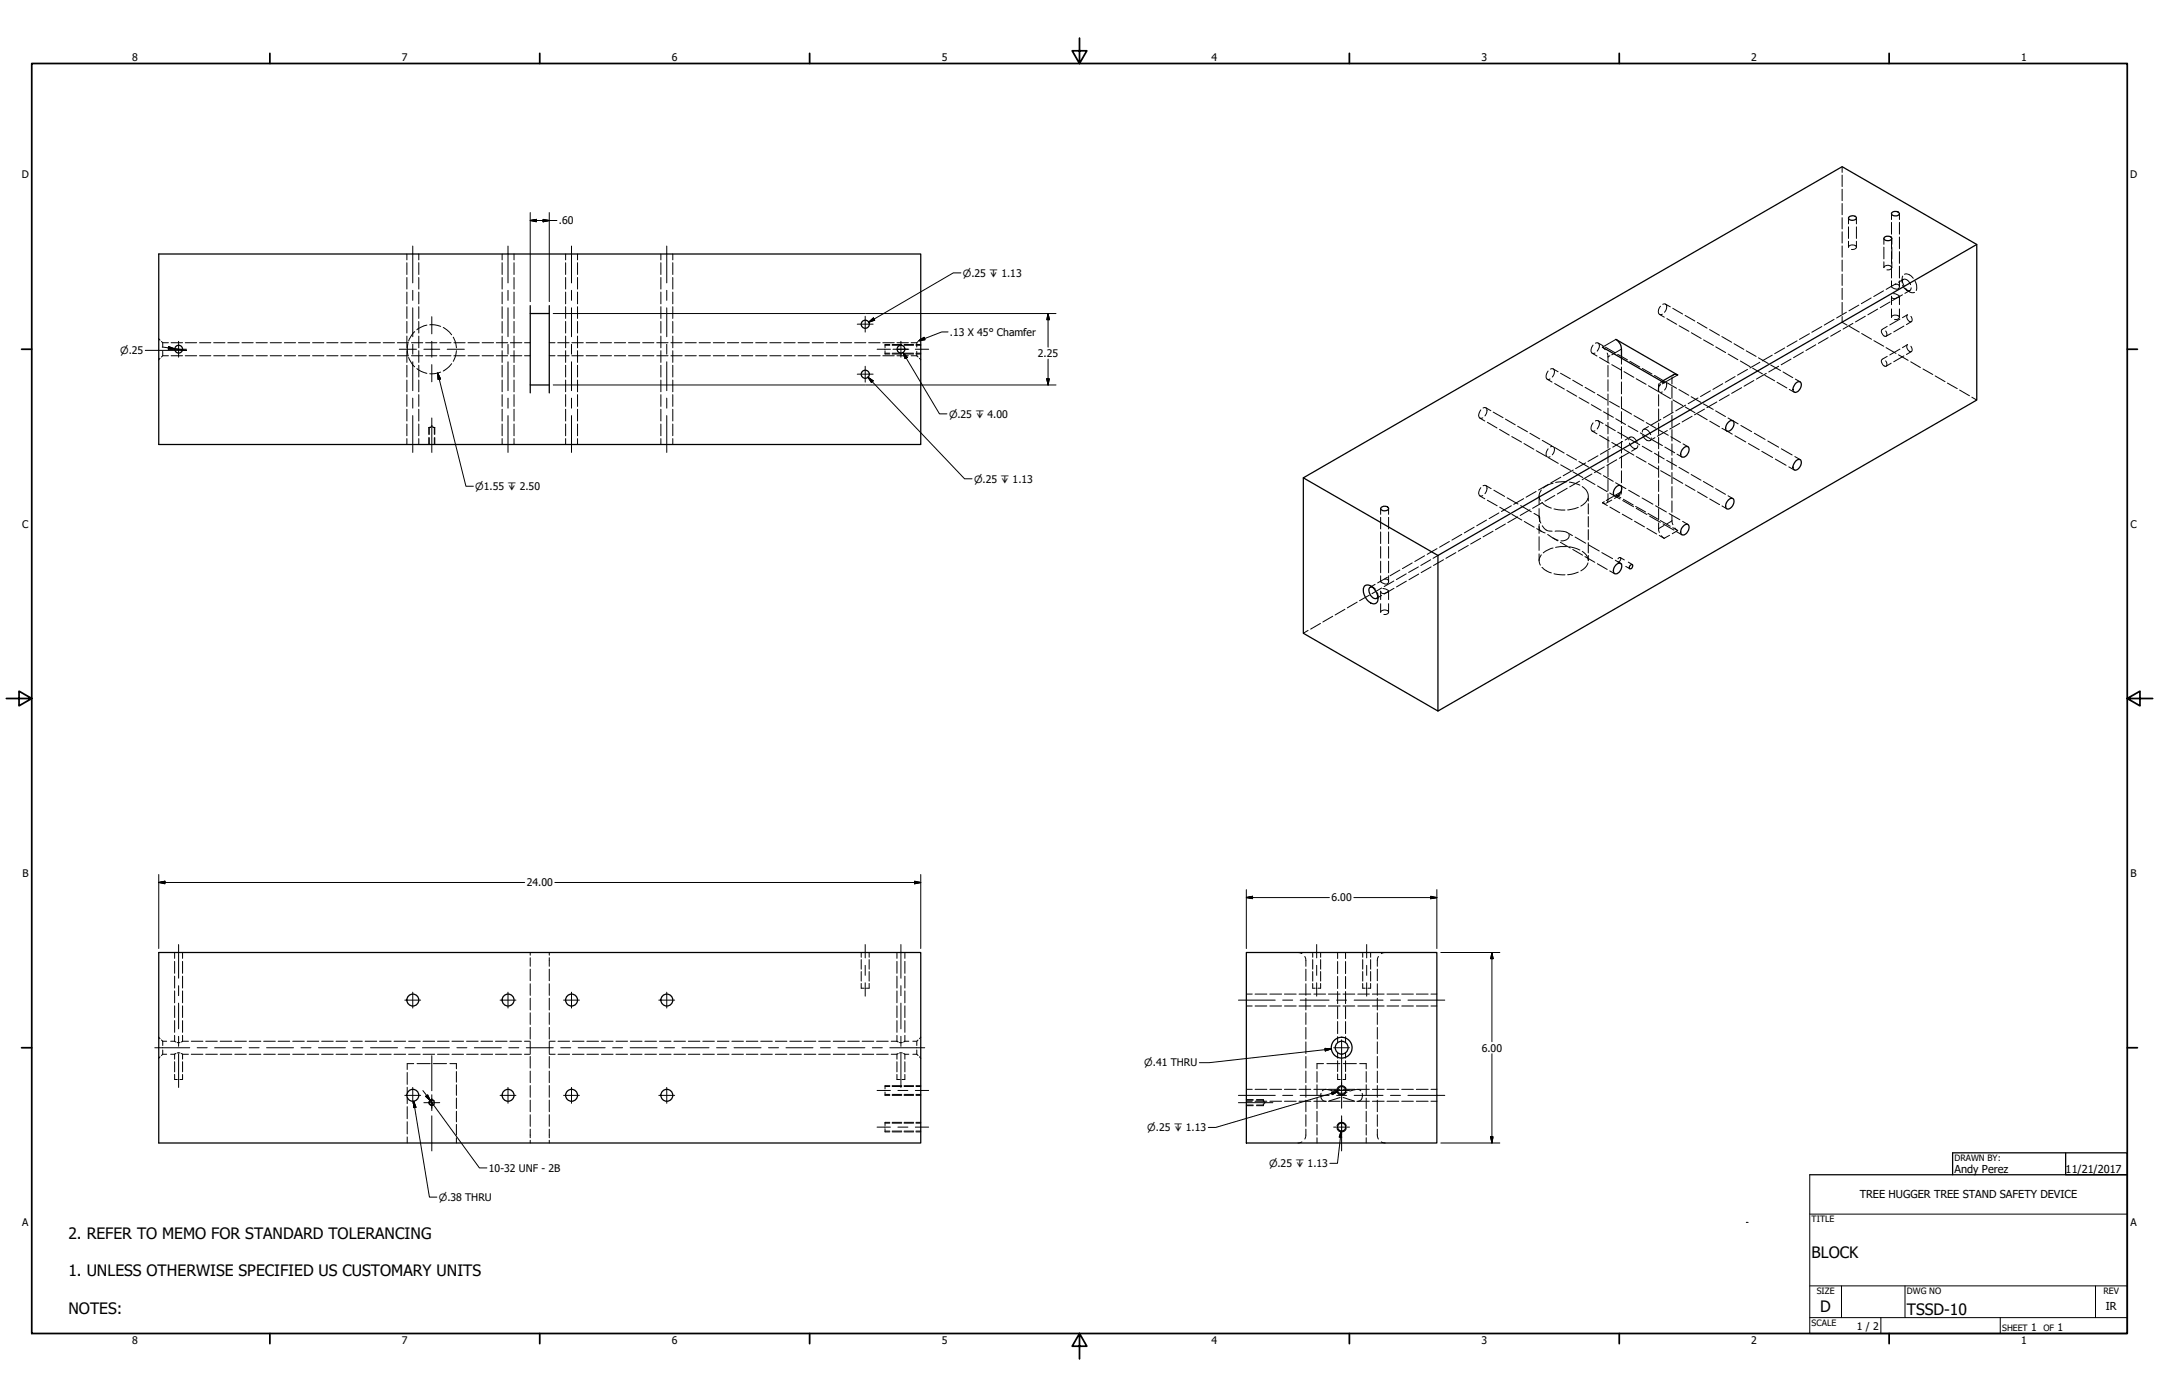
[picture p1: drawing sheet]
<svg xmlns="http://www.w3.org/2000/svg" width="864mm" height="559mm" viewBox="0 0 864 559" stroke-linecap="round" stroke-linejoin="round" font-family="sans-serif">
<!-- layer: Visible (ANSI) -->
<g fill="none" stroke="#000" stroke-width=".51">
<path d="M739.7 86.7a1.64 1.64 0 0 1 2.8 .7 1.97 1.97 0 0 1-3.1-.1zM753.8 94.9l.9-.4 1.1 .1 .9 .7a1.82 1.82 0 0 1-3.1 .1zM756.9 85a1.71 1.71 0 0 1 2.8 .7 2.01 2.01 0 0 1-3.1-.2zM790.7 97.8l-215.5 124.4M63.5 101.6h304.8v76.2h-304.8zM212.1 125.4h7.6M212.1 122.2v35M219.7 122.2v35M641 138.9l24.7 14.2M646.4 135.8l24.7 14.2M648.6 139.6v3.7M212.1 154h7.6"/>
<path d="M718.2 153.4a1.26 1.26 0 0 1 1.7-.7 1.26 1.26 0 0 1 .6 1.7 2.24 2.24 0 0 1-3 2.3 2.69 2.69 0 0 1 .7-3.3zM673.3 179.4a1.25 1.25 0 0 1 1.7-.8 1.25 1.25 0 0 1 .6 1.7 2.35 2.35 0 0 1-3.1 2.3l-.2-1.5zM691.3 169a1.26 1.26 0 0 1 1.7-.8 1.26 1.26 0 0 1 .5 1.8 2.31 2.31 0 0 1-3 2.2l-.2-1.4zM521.3 191.1l53.9 31.1v62.2l-53.9-31.1zM521.3 191.1l215.6-124.4 53.8 31.1v62.2l-215.5 124.4M646.3 194.9l.5-.4a1.16 1.16 0 0 1 1.6-.2 1.16 1.16 0 0 1 .3 1.6 2.39 2.39 0 0 1-3.1 2.3l-.2-1.5zM718.2 184.5a1.26 1.26 0 0 1 1.7-.7 1.26 1.26 0 0 1 .6 1.7 2.24 2.24 0 0 1-3 2.3 2.69 2.69 0 0 1 .7-3.3zM552.6 202.9a1.64 1.64 0 0 1 2.8 .7 1.97 1.97 0 0 1-3.1-.1zM673.3 210.5a1.25 1.25 0 0 1 1.7-.8 1.25 1.25 0 0 1 .6 1.8 2.35 2.35 0 0 1-3.1 2.2l-.2-1.5zM691.3 200.1a1.26 1.26 0 0 1 1.7-.7 1.26 1.26 0 0 1 .5 1.7 2.31 2.31 0 0 1-3 2.2l-.2-1.4zM545.8 234.4a2.43 2.43 0 0 1 3.4 .7 5.5 5.5 0 0 1 1.7 5.8 2.09 2.09 0 0 1-3.3-.2 5.5 5.5 0 0 1-1.8-6.3zM548.9 234.8a1.29 1.29 0 0 0-1.3 .7 1.29 1.29 0 0 0 .1 1.4 2.38 2.38 0 0 0 3.2 2.2l.2-.4"/>
<path d="M646.3 226.1l.5-.5a1.16 1.16 0 0 1 1.6-.2 1.16 1.16 0 0 1 .3 1.6 2.31 2.31 0 0 1-3.1 2.2l-.2-1.4zM652.3 226l.5-.2a1 1 0 0 1 .1 1.2 1 1 0 0 1-1.1 .4v-.7zM63.5 381h304.8v76.2h-304.8zM498.5 381h76.2v76.2h-76.2z"/>
<circle cx="71.5" cy="139.7" r="1.56"/>
<circle cx="346.1" cy="129.7" r="1.62"/>
<circle cx="360.4" cy="139.7" r="1.56"/>
<circle cx="346.1" cy="149.7" r="1.62"/>
<circle cx="165.1" cy="400" r="2.38"/>
<circle cx="203.2" cy="400" r="2.38"/>
<circle cx="228.6" cy="400" r="2.38"/>
<circle cx="266.7" cy="400" r="2.38"/>
<circle cx="536.7" cy="419.1" r="4.2"/>
<circle cx="536.7" cy="419.1" r="2.57"/>
<circle cx="165.1" cy="438.1" r="2.38"/>
<circle cx="203.2" cy="438.1" r="2.38"/>
<circle cx="228.6" cy="438.1" r="2.38"/>
<circle cx="266.7" cy="438.1" r="2.38"/>
<circle cx="536.7" cy="436.2" r="1.62"/>
<circle cx="172.8" cy="441" r=".98"/>
<circle cx="536.7" cy="450.8" r="1.62"/>
</g>
<!-- layer: Hidden Narrow (ANSI) -->
<g fill="none" stroke="#000" stroke-width=".4">
<path d="M354 137.8h1.9M356.9 137.8h3.8M361.6 137.8h3.8M366.4 137.8h1.9M641 138.9l1.1 1M354 141.6h1.9M356.9 141.6h3.8M361.6 141.6h3.8M366.4 141.6h1.9M642.9 141.2l.3 1.5 .8-.4M645.5 141.5l-.8 .4M663.7 153.4l-.3 1 .7-.4"/>
<path d="M664.3 152.8l-.2 .2M664.6 152.8l1.1 .3-.8 .4M664.7 152.6l-.2 .1M668.8 150.7v.6M669.5 149.9l-.4 .3M171.5 171v2.7M171.5 175.1v2.7M173.9 171v2.7M173.9 175.1v2.7M643.2 199.8l-.3 1.1M643.2 199.8l-.7 .4M645.4 198.6l-2.2 1.2"/>
<path d="M646.4 198l1 .2M648 198.1l-2.2 1.3M648.3 197.7l.3-1-2.2 1.2M641.7 200.7l-.7 .4 1 .3M644.7 200l-2.1 1.2M665.6 210.2l-2.2 1.3M666.7 209.6l2.1-1.3 .4 1.6M667.8 214.1l-2.1 1.2M669.9 211.2l1.2 1-2.2 1.3M354 438.1h1.9M354 434.3h1.9M356.9 438.1h3.8"/>
<path d="M356.9 434.3h3.8M361.6 438.1h3.8M361.6 434.3h3.8M366.4 438.1h1.9M366.4 434.3h1.9M498.5 439.9h2.8M502.6 439.9h2.7M534.8 436.8a1.94 1.94 0 0 0 1.8 1.4 1.94 1.94 0 0 0 1.9-1.4M534.8 435.6a1.94 1.94 0 0 1 1.8-1.3 1.94 1.94 0 0 1 1.9 1.3M173.7 440.4a1.19 1.19 0 0 0-1.8-.2 1.19 1.19 0 0 0 0 1.8 1.19 1.19 0 0 0 1.8-.2M354 452.8h1.9M354 448.9h1.9"/>
<path d="M356.9 452.8h3.8M356.9 448.9h3.8M361.6 452.8h3.8M361.6 448.9h3.8M366.4 452.8h1.9M366.4 448.9h1.9M498.5 442.3h2.8M502.6 442.3h2.7M534.8 451.4a1.94 1.94 0 0 0 1.8 1.4 1.94 1.94 0 0 0 1.9-1.4M534.8 450.3a1.94 1.94 0 0 1 1.8-1.4 1.94 1.94 0 0 1 1.9 1.4"/>
</g>
<!-- layer: Hidden (ANSI) -->
<g fill="none" stroke="#000" stroke-width=".4">
<path d="M736.9 66.7v2.3M736.9 70v4.6M736.9 75.7v4.6M736.9 81.4v4.5M736.9 87.1v4.5M736.9 92.7v4.5M736.9 98.4v4.5M739.4 96.5v2.4a1.82 1.82 0 0 1 3.2-.1l-.7 .8-1.3 .2M739.4 87.2v2.3M739.4 90.7v4.7M742.6 87.2v2.3M742.6 90.7v4.7"/>
<path d="M742.6 96.5v2.4M753.6 95.4v2.3M753.6 98.9v4.7M756.6 85.5v2.3M756.6 89v4.7M756.6 94.8v4.7M756.7 95.4v2.3M756.7 98.9v4.7M759.8 85.5v2.3M759.8 89v4.7M759.8 94.8v4.7M162.8 101.6v2.3"/>
<path d="M162.8 105.1v4.7M162.8 111v4.6M162.8 116.8v4.7M167.5 101.6v2.3M167.5 105.1v4.7M167.5 111v4.6M167.5 116.8v4.7M200.9 101.6v2.3M200.9 105.1v4.7M200.9 111v4.6M200.9 116.8v4.7M205.6 101.6v2.3"/>
<path d="M205.6 105.1v4.7M205.6 111v4.6M205.6 116.8v4.7M226.3 101.6v2.3M226.3 105.1v4.7M226.3 111v4.6M226.3 116.8v4.7M231 101.6v2.3M231 105.1v4.7M231 111v4.6M231 116.8v4.7M264.4 101.6v2.3"/>
<path d="M264.4 105.1v4.7M264.4 111v4.6M264.4 116.8v4.7M269.1 101.6v2.3M269.1 105.1v4.7M269.1 111v4.6M269.1 116.8v4.7M736.9 104v4.5M736.9 109.7v4.5M736.9 115.3v4.5M748.5 119.2l-4 2.3M753.4 116.3l-3.9 2.3"/>
<path d="M753.6 104.7v2.4a1.83 1.83 0 0 1 3.1-.1l-.7 .8-1.2 .1M756.6 100.6v4.7M756.6 106.5v4.7M756.6 112.3v2.4M756.6 118.5v3.4M756.7 104.7v2.4M757.4 117.5l1.4 .3a.72 .72 0 0 1 .9 .9l-.7 .3a1.44 1.44 0 0 1-2.4-.4M758.1 113.8a1.1 1.1 0 0 1 1.5 .3 1.1 1.1 0 0 1-.2 1.5 1.1 1.1 0 0 1-1.5-.1l-.3-.1a.72 .72 0 0 1-.9-.9M758.4 113.5l-4 2.3M759.8 100.6v4.7M759.8 106.5v4.7M759.8 112.3v2.4"/>
<path d="M759.8 118.5v3.4M760.9 112.8a1.14 1.14 0 0 1 .7-1.1 1.14 1.14 0 0 1 1.3 .3l1.3 1.9M760.9 111.6v.5M760.9 112.5v.4M761 117.9l-4 2.3M761 114.1l.7 1.2 .9 .8M761.1 110.4l-.2 1.8 .8 2.2M761.4 111.8l-2 1.1M761.8 109.7l.8-.2 1.2 .4 1.5 1.4M762.3 115.3l.5 .7a2.89 2.89 0 0 0 3 1M762.6 116.1l.4 .2M763.4 116.5l.4 .2"/>
<path d="M764 116.2l-2.1 1.1M764.5 115.1l-.1 .3a1.04 1.04 0 0 1-.7 .9 1.04 1.04 0 0 1-1.1-.2M765.9 112.2l.7 1.8-.1 2.2M63.5 135.5l.5 .6M64.6 136.6l.5 .5M65.1 137.1v1.7M65.1 137.1h2.3M68.5 137.1h4.5M74.1 137.1h4.6M79.8 137.1h4.5M85.5 137.1h4.5M91.1 137.1h4.5"/>
<path d="M96.8 137.1h4.5M102.4 137.1h4.5M108.1 137.1h4.5M113.7 137.1h4.5M119.4 137.1h4.5M125 137.1h4.5M130.7 137.1h4.5M136.3 137.1h4.5M142 137.1h4.5M147.6 137.1h4.5M153.3 137.1h4.5M158.9 137.1h4.5"/>
<path d="M162.8 122.7v4.7M162.8 128.6v4.6M162.8 134.4v4.7M163.1 137.5l-.2 2.2 .2 2.2M164.6 137.1h4.5M165.9 132.7l-1.5 1.8-1 1.9M167.5 122.7v4.7M167.5 128.6v4.6M167.5 134.4v4.7M170.2 137.1h4.6M170.8 130l-2.4 .9-1.6 1M171.9 129.9h1.8l2.6 .7"/>
<path d="M175.9 137.1h4.5M177.3 131l1.5 1 1.9 1.9M181.3 134.9l.7 1.4 .6 2.8M181.5 137.1h4.6M187.2 137.1h4.5M192.8 137.1h4.6M198.5 137.1h4.6M200.9 122.7v4.7M200.9 128.6v4.6M200.9 134.4v4.7M204.2 137.1h4.5M205.6 122.7v4.7"/>
<path d="M205.6 128.6v4.6M205.6 134.4v4.7M209.8 137.1h2.3M219.7 137.1h2.3M223.1 137.1h4.5M226.3 122.7v4.7M226.3 128.6v4.6M226.3 134.4v4.7M228.7 137.1h4.6M231 122.7v4.7M231 128.6v4.6M231 134.4v4.7"/>
<path d="M234.4 137.1h4.6M240.1 137.1h4.5M245.7 137.1h4.6M251.4 137.1h4.5M257 137.1h4.6M262.7 137.1h4.5M264.4 122.7v4.7M264.4 128.6v4.6M264.4 134.4v4.7M268.4 137.1h4.5M269.1 122.7v4.7M269.1 128.6v4.6"/>
<path d="M269.1 134.4v4.7M274 137.1h4.5M279.7 137.1h4.5M285.3 137.1h4.5M291 137.1h4.5M296.6 137.1h4.5M302.3 137.1h4.5M307.9 137.1h4.5M313.6 137.1h4.5M319.2 137.1h4.5M324.9 137.1h4.5M330.5 137.1h4.5"/>
<path d="M336.2 137.1h4.5M341.8 137.1h4.5M347.5 137.1h4.5M353.1 137.1h4.6M354 137.8v1.3M354 138.1h1.9M356.9 138.1h3.8M358.8 137.1h4.5M361.6 138.1h3.8M364.4 137.1h2.3M366.4 138.1h1.9M367.2 136.6l-.5 .5v1.7"/>
<path d="M368.3 135.5l-.5 .6M637.2 138a1.96 1.96 0 0 0 .1 3.4l.7-.2M638.2 137.3l.1-.1a1.15 1.15 0 0 1 1.3 .4 1.15 1.15 0 0 1 .1 1.3l-.8 1.6M639.3 137.2l1.9 1.1M642.2 138.9l3.9 2.3M663.8 125.8l1.9 1.1M664.2 122.5a1.93 1.93 0 0 0 .1 3.4l.6-.2M665.1 121.7h.1a1.13 1.13 0 0 1 1.3 .3 1.13 1.13 0 0 1 .1 1.3l-.8 1.6M666.2 121.7l1.9 1M666.7 127.4l4 2.3M669.1 123.3l3.9 2.3M671.6 130.3l4 2.2"/>
<path d="M674.1 126.2l3.8 2.2M676.5 133.1l4 2.3M678.9 129l3.9 2.3M681.4 136l4 2.2M683.8 131.8l4 2.3M686.3 138.7l3.9 2.3M688.7 134.6l4 2.3M693.6 137.5l3.9 2.3M713.9 139.2l-4 2.3M718.8 136.3l-4 2.3M723.8 133.5l-4 2.3M726.3 137.9l-3.9 2.3"/>
<path d="M728.7 130.6l-4 2.3M731.3 135.1l-4 2.3M733.6 127.8l-3.9 2.2M736.2 132.2l-3.9 2.3M736.9 126.6v2.3l1.9 1.1M736.9 121v4.5M738.6 124.9l-4 2.3M739.8 130.6l3.9 2.2M741.2 129.3l-4 2.3M743.5 122l-3.9 2.3M744.7 133.4l3.9 2.3M746.1 126.5l-3.9 2.3"/>
<path d="M749.6 136.3l3.9 2.2M751.1 123.6l-4 2.3M754.4 139.1l4 2.3M754.9 130.6l-2 1.2a1.85 1.85 0 0 0 1.5 2.8l.4-1.1-.5-1.1M756 120.8l-3.9 2.3M756.5 133.3l-2.1 1.2M756.6 127a1.68 1.68 0 0 1 1.6-1 1.68 1.68 0 0 1 1.5 1.2l-.6 .5-1.3 .1M756.6 123.6v3.3M759.8 123.6v3.3M760 139.6l-4.1 2.4M760 127.6l-4.1 2.4M761.6 130.4l-4.1 2.4"/>
<path d="M764.3 138.5l.4 .7a.96 .96 0 0 1-.5 1.5 1.98 1.98 0 0 1-1.2-2.8l-2 1.2M764.3 126.6l.6 1.1-.2 .8a1.69 1.69 0 0 1-1.7-.7 1.69 1.69 0 0 1 0-1.9l-2 1.2M764.5 128.7l-1.9 1.2M64 143.3l-.5 .6M65.1 140.5v1.8l-.5 .5M65.1 142.3h2.3M68.5 142.3h4.5M74.1 142.3h4.6M79.8 142.3h4.5M85.5 142.3h4.5M91.1 142.3h4.5M96.8 142.3h4.5"/>
<path d="M102.4 142.3h4.5M108.1 142.3h4.5M113.7 142.3h4.5M119.4 142.3h4.5M125 142.3h4.5M130.7 142.3h4.5M136.3 142.3h4.5M142 142.3h4.5M147.6 142.3h4.5M153.3 142.3h4.5M158.9 142.3h4.5M162.8 140.3v4.7"/>
<path d="M162.8 146.1v4.7M162.8 152v4.7M162.8 157.9v4.7M163.4 143l1 1.9 1.5 1.8M164.6 142.3h4.5M166.8 147.4l1.6 1.1 2.4 .9M167.5 140.3v4.7M167.5 146.1v4.7M167.5 152v4.7M167.5 157.9v4.7M170.2 142.3h4.6M175.9 142.3h4.5"/>
<path d="M176.3 148.8l-2.6 .7h-1.8M180.7 145.5l-1.9 1.9-1.5 1M181.5 142.3h4.6M182.6 140.3l-.6 2.8-.7 1.4M187.2 142.3h4.5M192.8 142.3h4.6M198.5 142.3h4.6M200.9 140.3v4.7M200.9 146.1v4.7M200.9 152v4.7M200.9 157.9v4.7M204.2 142.3h4.5"/>
<path d="M205.6 140.3v4.7M205.6 146.1v4.7M205.6 152v4.7M205.6 157.9v4.7M209.8 142.3h2.3M219.7 142.3h2.3M223.1 142.3h4.5M226.3 140.3v4.7M226.3 146.1v4.7M226.3 152v4.7M226.3 157.9v4.7M228.7 142.3h4.6"/>
<path d="M231 140.3v4.7M231 146.1v4.7M231 152v4.7M231 157.9v4.7M234.4 142.3h4.6M240.1 142.3h4.5M245.7 142.3h4.6M251.4 142.3h4.5M257 142.3h4.6M262.7 142.3h4.5M264.4 140.3v4.7M264.4 146.1v4.7"/>
<path d="M264.4 152v4.7M264.4 157.9v4.7M268.4 142.3h4.5M269.1 140.3v4.7M269.1 146.1v4.7M269.1 152v4.7M269.1 157.9v4.7M274 142.3h4.5M279.7 142.3h4.5M285.3 142.3h4.5M291 142.3h4.5M296.6 142.3h4.5"/>
<path d="M302.3 142.3h4.5M307.9 142.3h4.5M313.6 142.3h4.5M319.2 142.3h4.5M324.9 142.3h4.5M330.5 142.3h4.5M336.2 142.3h4.5M341.8 142.3h4.5M347.5 142.3h4.5M353.1 142.3h4.6M354 140.3v1.3M354 141.3h1.9"/>
<path d="M356.9 141.3h3.8M358.8 142.3h4.5M361.6 141.3h3.8M364.4 142.3h2.3M366.4 141.3h1.9M366.7 140.5v1.8M366.7 142.3l.5 .5M367.8 143.3l.5 .6M618.9 151.7l1.9 1.1M619.3 148.4l-.8 1.6a1.13 1.13 0 0 0 0 1.3 1.13 1.13 0 0 0 1.3 .4l.2-.1M620.2 147.6h.1a1.13 1.13 0 0 1 1.3 .3 1.13 1.13 0 0 1 .1 1.3l-.8 1.6M621.3 147.6l2 1.1"/>
<path d="M621.9 153.4l3.8 2.2M624.2 149.3l3.9 2.2M626.7 156.2l4 2.3M629.1 152.1l3.9 2.3M631.6 159.1l4 2.2M634 154.9l3.9 2.3M636.8 141.3l2 1.1M638.9 157.7l3.9 2.3M639.8 143l3.9 2.3M643.2 142.7v2.3M643.2 146.2v4.5M643.2 151.9v4.6"/>
<path d="M643.2 157.6v4.5M644.7 145.9l3.9 2.2M647.1 141.7l3.9 2.3M648.6 143.3v2.4M648.6 146.8v4.8M648.6 152.8v4.7M648.6 158.7v4.7M649.6 148.7l3.9 2.2M652 144.5l3.9 2.3M654.5 151.5l3.9 2.2M656.9 147.4l3.9 2.2M659.4 154.3l3.9 2.3"/>
<path d="M661.8 150.2l3.9 2.3M663.4 154.4v2.3M663.4 157.9v4.5M664.2 153.6a1.93 1.93 0 0 0 .1 3.4l.6-.2M664.3 157.2l3.9 2.2M665.1 152.8l.1-.1a1.17 1.17 0 0 1 1.3 .4 1.17 1.17 0 0 1 .1 1.3l-.8 1.6M666.7 153l3.9 2.3M668.8 151.3v2.3M668.8 154.7v4.6M669.2 160l3.9 2.2M671.6 155.8l3.9 2.3M676.5 158.7l3.9 2.3"/>
<path d="M679.2 159.2l-3.9 2.3M684.1 156.3l-3.9 2.3M689.1 153.5l-3.9 2.3M691.3 141.6l3.8 2.3M691.7 157.9l-4 2.3M694.1 150.6l-4 2.3M696.2 144.4l3.8 2.3M696.7 155.1l-4 2.3M698.5 140.3l3.9 2.3M699 147.8l-4 2.3M701 147.3l4 2.2M701.5 152.2l-3.9 2.3"/>
<path d="M703.4 143.1l3.9 2.3M704 144.9l-4 2.3M705.9 150.1l4 2.2M706.5 149.4l-3.9 2.2M708.3 146l3.9 2.2M708.9 142l-4 2.3M710.8 152.9l4 2.3M711.5 146.5l-4 2.3M713.2 148.8l3.9 2.3M715.7 155.8l2 1M716.4 143.6l-3.9 2.3M718.1 151.6l2 1.1"/>
<path d="M721.4 140.8l-4 2.3M754.9 142.6l-2 1.1a1.85 1.85 0 0 0 1.5 2.8l.4-1-.5-1.2M756.5 145.3l-2.1 1.2M759.4 141.9l3.9 2.2M761.6 142.4l-4.1 2.3M764.3 144.7l3.9 2.3M764.5 140.7l-1.9 1.1M769.2 147.6l3.9 2.2M774.1 150.4l3.9 2.3M779 153.2l3.9 2.2M783.8 156l4 2.3M788.7 158.9l2 1.1"/>
<path d="M162.8 163.7v4.7M162.8 169.6v4.7M162.8 175.5v2.3M167.5 163.7v4.7M167.5 169.6v4.7M167.5 175.5v2.3M171.5 171h.8M171.7 175.1v2.7M172.1 170.8l-.4 .2v2.7M172.4 170.6h.6M173.1 171h.8M173.4 170.8l.3 .2v2.7"/>
<path d="M173.7 175.1v2.7M200.9 163.7v4.7M200.9 169.6v4.7M200.9 175.5v2.3M205.6 163.7v4.7M205.6 169.6v4.7M205.6 175.5v2.3M226.3 163.7v4.7M226.3 169.6v4.7M226.3 175.5v2.3M231 163.7v4.7M231 169.6v4.7"/>
<path d="M231 175.5v2.3M264.4 163.7v4.7M264.4 169.6v4.7M264.4 175.5v2.3M269.1 163.7v4.7M269.1 169.6v4.7M269.1 175.5v2.3M591.9 167.3l2 1.1M592.3 164l-.5 1a1.34 1.34 0 0 0-.3 1.5 1.34 1.34 0 0 0 1.4 .8l.2-.2M593.2 163.2l.2-.1a1.11 1.11 0 0 1 1.3 .4 1.11 1.11 0 0 1 0 1.3l-.7 1.6M594.4 163.1l1.9 1.2M594.9 168.9l3.9 2.3"/>
<path d="M597.3 164.8l3.9 2.3M599.8 171.8l3.9 2.3M602.2 167.6l3.9 2.3M604.7 174.6l3.9 2.2M607.1 170.5l3.9 2.2M609.6 177.4l3.9 2.3M611.9 173.3l4 2.3M616.9 176.1l3.9 2.3M619.3 179.5l-.8 1.6a1.13 1.13 0 0 0 0 1.4 1.13 1.13 0 0 0 1.3 .3l.2-.1M620.2 178.8l.1-.1a1.13 1.13 0 0 1 1.3 .3 1.13 1.13 0 0 1 .1 1.3l-.8 1.6M621.8 178.9l3.9 2.3M636.5 161.9l4 2.2"/>
<path d="M636.8 172.4l2 1.1M637.2 169.2a1.96 1.96 0 0 0 .1 3.3l.7-.2M638.2 168.4l.1-.1a1.17 1.17 0 0 1 1.3 .3 1.17 1.17 0 0 1 .1 1.4l-.8 1.6M639.3 168.3l1.9 1.1M639.8 174.1l3.9 2.3M641.4 164.7l4 2.2M642.2 170l3.9 2.3M643.2 163.3v4.5M643.2 169v4.5M643.2 174.7v4.6M643.8 160.6l4 2.2M644.1 179.5l-4 2.2"/>
<path d="M644.7 177l3.9 2.2M646.3 167.5l3.9 2.3M647.1 172.8l3.9 2.3M648.6 164.7v4.7M648.6 170.6v4.7M648.6 176.5v4.7M648.7 163.4l4 2.3M649 176.6l-3.9 2.3M649.6 179.8l3.9 2.3M651.3 170.4l3.8 2.2M651.5 176v-.4a1.23 1.23 0 0 1 1.1-.9 1.23 1.23 0 0 1 1.2 .7l1.1 1.6M651.8 177.2a2.37 2.37 0 0 0 3 2l.3-1"/>
<path d="M652 175.6l3.9 2.3M652 174.9l-2 1.1M653.6 166.2l3.9 2.3M654.6 179.3l-1.9 1.2M656.1 173.2l3.9 2.3M656.9 172.8a1.14 1.14 0 0 1 .7-1.1 1.14 1.14 0 0 1 1.3 .3l1.4 1.9M656.9 178.5l3.9 2.2M657.1 174.1a2.19 2.19 0 0 0 3.2 1.8l.2-.8M658.5 169l3.9 2.3M659.4 170.6l-2 1.2M661 176l4 2.2M662 175.1l-2 1.1"/>
<path d="M663.4 171.9l3.9 2.2M663.4 163.6v4.5M663.4 169.2v4.6M663.4 174.9v4.6M664.3 167.8l-3.9 2.3M665.9 178.8l4 2.3M666.9 172.2l-4 2.3M668.3 174.7l3.9 2.3M668.8 160.5v4.5M668.8 166.1v4.6M668.8 171.8v4.6M668.8 177.5v4.6"/>
<path d="M669.3 164.9l-3.9 2.3M671.9 169.4l-4 2.2M673.2 177.5l2 1.2M674.1 162.8l3.9 2.3M674.2 162.1l-3.9 2.2M676.8 166.5l-4 2.3M679 165.6l3.9 2.3M681.4 161.5l3.9 2.3M681.8 163.6l-4 2.3M683.9 168.5l3.9 2.3M686.2 164.3l4 2.3M686.8 160.8l-4 2.3"/>
<path d="M688.8 171.3l4.1 2.4M691.2 167.2l4.1 2.3M694 174.3l4.3 2.5M696.3 170.2l4.4 2.5M699.4 177.4l4.3 2.5M701.7 173.3l4.4 2.5M707.1 176.4l4.4 2.5M712.5 179.5l4.4 2.5M591.9 198.4l2 1.1M592.3 195.1l-.5 .9a1.38 1.38 0 0 0-.3 1.6 1.38 1.38 0 0 0 1.4 .8l.2-.2M593.2 194.3l.2-.1a1.11 1.11 0 0 1 1.3 .4 1.11 1.11 0 0 1 0 1.3l-.7 1.6M594.4 194.2l2.1 1.3"/>
<path d="M597.5 196.1l4.4 2.5M602.9 199.1l4.3 2.5M609.5 199.5l-4 2.2M614.4 196.6l-4 2.3M614.5 180.3l3.9 2.2M615.6 198.4v3.3M616.5 196a3.4 3.4 0 0 0-.4 4.2M619.4 183.1l3.9 2.3M619.4 193.7l-4 2.3M621.2 193.3l-1.9 .6-2 1.3M621.9 198.2l-3.9 2.3M624.3 185.9l3.9 2.3"/>
<path d="M624.3 190.9l-4 2.3M626.6 192.7l-4.4 .3M626.7 181.8l3.9 2.2M626.9 195.3l-4 2.3M627.8 192.8l4.2 1.3M629.2 188.7l3.9 2.3M629.3 188l-4 2.3M631.6 184.6l3.9 2.3M631.8 192.5l-3.9 2.3M632.9 194.6a4.7 4.7 0 0 1 2.4 3.6M634.1 191.6l3.9 2.2M634.2 185.2l-4 2.3"/>
<path d="M635.2 199.3a5.1 5.1 0 0 1-2.9 3.1M635.3 198.4v2M636.5 187.5l3.9 2.2M636.8 189.6l-4 2.3M639 194.4l3.9 2.3M639.2 182.3l-4 2.3M641.3 190.2l4 2.3M641.7 186.8l-3.9 2.2M643.2 180.4v4.6M643.2 186.1v4.6M643.2 191.8v4.5M643.2 197.5v2.3"/>
<path d="M643.9 197.2l4.1 2.4M646.2 193.1l4.2 2.4M646.4 198l1.9 1.1M646.7 183.9l-4 2.3M648.6 182.4v4.8M648.6 188.3v4.8M648.6 194.3v2.4M649.4 199.7l3.9 2.3M651.4 196.1l4.4 2.5M651.6 181l-3.9 2.3M654.5 182.6l3.9 2.2M656.8 199.2l4.4 2.5"/>
<path d="M659.4 185.4l3.9 2.3M661.8 181.3l3.9 2.3M663.4 180.7v4.5M663.4 186.4v4.5M663.4 192.1v4.5M663.4 197.7v4.6M664.3 188.3l3.9 2.2M666.7 184.1l3.9 2.3M668.8 183.3v4.5M668.8 189v4.5M668.8 194.6v4.6M669.2 191.1l3.9 2.3"/>
<path d="M670.8 181.7l2 1.1M671.6 186.9l3.9 2.3M674.1 193.9l3.9 2.3M676.5 189.8l3.9 2.3M679 196.7l3.9 2.3M681.4 192.6l3.9 2.3M683.9 199.6l3.9 2.3M686.2 195.5l4 2.2M691.2 198.3l1.9 1.1M704.7 180.5l4.3 2.5M710.1 183.6l4.3 2.5M715.5 186.8l2.2 1.2"/>
<path d="M717.9 182.6l2.2 1.2M552.3 203.4v2.3M552.3 206.9v4.7M552.3 212.8v4.6M552.3 218.6v4.7M555.4 203.4v2.3M555.4 206.9v4.7M555.4 212.8v4.6M555.4 218.6v4.7M574.8 219.5l-3.9 2.2M579.8 216.6l-4 2.3M584.7 213.7l-3.9 2.3"/>
<path d="M587.3 218.2l-4 2.3M589.7 210.9l-4 2.3M592.3 215.3l-4 2.3M594.6 208l-3.9 2.3M594.9 200.1l4 2.2M597.2 212.5l-4 2.3M599.6 205.2l-4 2.3M599.9 202.9l3.9 2.3M602.2 209.6l-4 2.3M604.5 202.3l-3.9 2.3M604.8 205.7l3.9 2.3M607.1 206.8l-4 2.2"/>
<path d="M608.3 202.2l4.2 2.5M609.7 208.6l4 2.3M612 203.9l-3.9 2.3M613.6 205.4l2.2 1.2M614.7 211.5l1.9 1.1M615.6 203.5v3.4M615.6 210.6v2.8M615.6 214.7v5.5M615.7 209.7a2.58 2.58 0 0 0 2.3 3.5M615.8 208.5l-.1-1.9 .1 1.2 .5 1.4M616.8 201l1.7 1.4 2 .9M616.9 210.3l1.6 1.7 2.3 .5"/>
<path d="M617 201l-4 2.3M619.1 213.8l4.2 2.3M621.2 215.2l1.9 1.1M621.2 219.2l-2.9 1.2-1 .8M621.6 203.6l4.4 .4M622 212.5h3.2l1.5 .5M624.1 216.9l4 2.3M626.6 218.6l-4.4 .3M626.8 213l2.2 1.2M627.6 213.8a2.13 2.13 0 0 1-2.4 2.5h-.8M627.8 218.8l4.2 1.2M629.1 219.8l3.9 2.3"/>
<path d="M630 214.8l4.3 2.5M631.3 202.9l-4.2 1.1M635.3 201.5v4.1M635.3 206.6v4.2M635.3 211.8v4.2M635.3 217v4.2M635.4 217.9l4.3 2.5M641 201.1l1.9 1.1M644 202.8l3.9 2.3M648.9 205.7l3.9 2.2M649.1 200.2l4.3 2.5M653.8 208.5l4 2.3"/>
<path d="M654.2 202.6l4 2.2M654.5 203.3l4.2 2.5M658.7 211.3l4 2.3M659.2 205.4l3.9 2.2M659.8 206.4l4.3 2.5M662.2 202.3l4.4 2.5M663.4 209.2a5.7 5.7 0 0 0 .4 3.8M663.4 203.5v4.5M663.7 214.2l2 1.1-1.2-1M664.1 208.2l4 2.3M665.2 209.6l4.3 2.4M667.6 205.4l4.4 2.5"/>
<path d="M668.8 200.3v4.6M668.8 206.1v2.2M669.1 211.1l2 1.1M670.6 212.7l2.2 1.2M673 208.5l2.2 1.3M688.8 202.4l2 1.1M547.8 238.1l-4 2.2M548.3 234.4l.3 .2M548.9 234.8l1.3 .9M549 234.8l.4 .2M550 233.7l-1.9 1.2M551 237.1l.1 1.6"/>
<path d="M551.2 238.2v.4M551.2 239v.5M552.3 224.5v4.6M552.3 230.3v2.3M552.3 236.4v3.4M552.6 235.2l-3.8 2.3M552.6 238.2l-1.9 1.1M553.1 235.4l1.4 .3a.65 .65 0 0 1 .7 .3 .65 .65 0 0 1 0 .7l-.5 .3a1.44 1.44 0 0 1-2.4-.4M553.8 231.7a1.08 1.08 0 0 1 1.5 .4 1.08 1.08 0 0 1-.3 1.4 1.08 1.08 0 0 1-1.4-.1l-1.2-.5v-.4M555 230.9l-3.9 2.3M555.4 224.5v4.6M555.4 230.3v2.3"/>
<path d="M555.4 236.4v3.4M557.5 232.4l-3.8 2.2M557.6 235.3l-3.9 2.3M559.9 228l-3.9 2.3M562.5 229.6l-4 2.2M562.5 232.5l-3.9 2.3M564.9 225.2l-3.9 2.3M567.4 226.8l-4 2.2M567.5 229.6l-3.9 2.3M569.8 222.3l-3.9 2.3M572.3 223.9l-4 2.3M572.5 226.8l-4 2.2"/>
<path d="M575.2 222.2l-2 1.1M577.4 223.9l-4 2.3M582.4 221l-4 2.3M615.6 221.6v2.7M616.5 221.9a3.4 3.4 0 0 0-.4 4.2M616.8 226.9l1.7 1.4 2 .9M621.6 229.5l4.4 .4M631.3 228.9l-4.2 1M632.9 220.5a4.7 4.7 0 0 1 2.4 3.6M634 222.6l3.9 2.3M635.2 225.2a5.1 5.1 0 0 1-2.9 3.1M635.3 222.2v2.1"/>
<path d="M638.9 225.5l4 2.3M640.7 221l4.3 2.5M643.9 228.3l2 1.2M646.1 224.1l2.1 1.3M647.1 224.7l1.6 1M647.2 223.5l.6-.5 .5 .5-.9 1.3M648.1 223l1.6 1M650.3 226.6l1.7 .9M651.3 224.9l1.6 .9M523.2 252.2l-1.9 1.1M528.2 249.4l-3.9 2.3M533.1 246.5l-4 2.3"/>
<path d="M538 243.7l-4 2.3M542.9 240.9l-4 2.2M552.3 241.5v3.4a1.88 1.88 0 0 1 3.1-.1 1.46 1.46 0 0 1-1.9 .9M555.4 241.5v3.4M69.8 381v2.3M69.8 384.6v4.7M69.8 390.5v4.7M69.8 396.4v4.7M73 381v2.3M73 384.6v4.7M73 390.5v4.7M73 396.4v4.7"/>
<path d="M212.1 383.1v3.4M212.1 381v1.1M212.1 387.7v4.6M212.1 393.5v4.6M212.1 399.3v4.7M219.7 381v1.1M219.7 383.1v3.4M219.7 387.7v4.6M219.7 393.5v4.6M219.7 399.3v4.7M344.5 393.4v1.9h1.1M344.5 381v1.9"/>
<path d="M344.5 383.9v3.8M344.5 388.6v3.8M347.7 393.4v1.9h-1.1M347.7 381v1.9M347.7 383.9v3.8M347.7 388.6v3.8M358.8 381v2.3M358.8 384.6v4.7M358.8 390.5v4.7M358.8 396.4v4.7M361.9 381v2.3M361.9 384.6v4.7"/>
<path d="M361.9 390.5v4.7M361.9 396.4v4.7M498.5 397.6h2.4M502 397.6h4.7M507.9 397.6h4.7M513.8 397.6h4.7M519.2 381l1.6 .4M519.6 397.6h4.7M521.9 382.6a5.3 5.3 0 0 1 .5 3.9M522.4 387.7v4.6M522.4 393.5v4.6M522.4 399.3v4.7"/>
<path d="M525.1 393.4v1.9h1M525.1 381v1.9M525.1 383.9v3.8M525.1 388.6v3.8M525.5 397.6h4.7M528.3 393.4v1.9h-1.1M528.3 381v1.9M528.3 383.9v3.8M528.3 388.6v3.8M531.4 397.6h4.7M535.1 381v2.4M535.1 384.6v4.8"/>
<path d="M535.1 390.6v4.8M535.1 396.6v4.8M537.2 397.6h4.7M538.2 381v2.4M538.2 384.6v4.8M538.2 390.6v4.8M538.2 396.6v4.8M543.1 397.6h4.7M545.1 393.4v1.9h1M545.1 381v1.9M545.1 383.9v3.8M545.1 388.6v3.8"/>
<path d="M548.3 393.4v1.9h-1.1M548.3 381v1.9M548.3 383.9v3.8M548.3 388.6v3.8M549 397.6h4.7M550.9 387.7v4.6M550.9 393.5v4.6M550.9 399.3v4.7M551.4 382.6a5.3 5.3 0 0 0-.5 3.9M554.1 381l-1.6 .4M554.8 397.6h4.7M560.7 397.6h4.6"/>
<path d="M566.5 397.6h4.7M572.4 397.6h2.3M63.5 414.9l.5 .6M64.6 416l.5 .5M65.1 420v1.7l-.5 .5M65.1 416.5v1.7M65.1 416.5h1.6M68.3 416.5h1.5M69.8 416.5l.6 .3M69.8 402.3v4.7M69.8 408.2v4.7M69.8 414.1v2.4"/>
<path d="M70.9 417h1.1M73 416.5l-.5 .3M73 402.3v4.7M73 408.2v4.7M73 414.1v2.4M73 416.5h2.4M76.5 416.5h4.7M82.3 416.5h4.6M88.1 416.5h4.6M93.9 416.5h4.7M99.7 416.5h4.6M105.5 416.5h4.6"/>
<path d="M111.3 416.5h4.6M117.1 416.5h4.6M122.9 416.5h4.6M128.7 416.5h4.6M134.4 416.5h4.7M140.3 416.5h4.6M146 416.5h4.7M151.8 416.5h4.7M157.6 416.5h4.6M163.4 416.5h4.7M169.2 416.5h4.7M175 416.5h4.6"/>
<path d="M180.8 416.5h4.6M186.6 416.5h4.7M192.4 416.5h4.6M198.2 416.5h4.6M204 416.5h4.6M209.8 416.5h2.3M212.1 405.1v4.7M212.1 411v4.6M212.1 416.8v4.6M219.7 405.1v4.7M219.7 411v4.6M219.7 416.8v4.6"/>
<path d="M219.7 416.5h2.4M223.2 416.5h4.6M229 416.5h4.6M234.8 416.5h4.6M240.6 416.5h4.6M246.4 416.5h4.6M252.2 416.5h4.6M257.9 416.5h4.7M263.8 416.5h4.6M269.6 416.5h4.6M275.3 416.5h4.7M281.1 416.5h4.7"/>
<path d="M287 416.5h4.6M292.7 416.5h4.7M298.5 416.5h4.6M304.3 416.5h4.6M310.1 416.5h4.7M315.9 416.5h4.6M321.7 416.5h4.6M327.5 416.5h4.6M333.3 416.5h4.6M339.1 416.5h4.6M344.9 416.5h4.6M350.6 416.5h4.7"/>
<path d="M356.5 416.5h2.3M358.8 416.5l.5 .3M358.8 402.3v4.7M358.8 408.2v4.7M358.8 414.1v2.4M359.8 417h1.1M361.9 416.5l-.5 .3M361.9 402.3v4.7M361.9 408.2v4.7M361.9 414.1v2.4M361.9 416.5h1.6M365.1 416.5h1.6"/>
<path d="M366.7 420v1.7M367.2 416l-.5 .5v1.7M368.3 414.9l-.5 .6M498.5 402.4h2.4M502 402.4h4.7M507.9 402.4h4.7M513.8 402.4h4.7M519.6 402.4h4.7M522.4 405.1v4.7M522.4 411v4.6M522.4 416.8v4.6M525.5 402.4h4.7"/>
<path d="M531.4 402.4h4.7M535.1 402.7v4.8M535.1 408.6v4.8M535.1 414.7v2.4M537.2 402.4h4.7M538.2 402.7v4.8M538.2 408.6v4.8M538.2 414.7v2.4M543.1 402.4h4.7M549 402.4h4.7M550.9 405.1v4.7M550.9 411v4.6"/>
<path d="M550.9 416.8v4.6M554.8 402.4h4.7M560.7 402.4h4.6M566.5 402.4h4.7M572.4 402.4h2.3M64 422.7l-.5 .6M65.1 421.7h1.6M68.3 421.7h1.5M69.8 429.8v2h1.1M69.8 421.7v2M69.8 424.7v4.1M70.4 421.4l-.6 .3"/>
<path d="M70.9 421.2h1.1M72.5 421.4l.5 .3M73 429.8v2h-1.1M73 421.7v2M73 424.7v4.1M73 421.7h2.4M76.5 421.7h4.7M82.3 421.7h4.6M88.1 421.7h4.6M93.9 421.7h4.7M99.7 421.7h4.6M105.5 421.7h4.6"/>
<path d="M111.3 421.7h4.6M117.1 421.7h4.6M122.9 421.7h4.6M128.7 421.7h4.6M134.4 421.7h4.7M140.3 421.7h4.6M146 421.7h4.7M151.8 421.7h4.7M157.6 421.7h4.6M162.9 429v4.8M162.9 434.9v2.4M162.9 439v2.5"/>
<path d="M163.4 421.7h4.7M165.5 425.4h-2.6v2.4M166.8 425.4h5.3M169.2 421.7h4.7M173.4 425.4h5.2M175 421.7h4.6M180 425.4h2.6v2.1M180.8 421.7h4.6M182.6 428.6v4.3M182.6 433.9v4.2M182.6 439.2v4.2M186.6 421.7h4.7"/>
<path d="M192.4 421.7h4.6M198.2 421.7h4.6M204 421.7h4.6M209.8 421.7h2.3M212.1 422.6v4.6M212.1 428.4v4.7M212.1 434.2v4.7M219.7 422.6v4.6M219.7 428.4v4.7M219.7 434.2v4.7M219.7 421.7h2.4M223.2 421.7h4.6"/>
<path d="M229 421.7h4.6M234.8 421.7h4.6M240.6 421.7h4.6M246.4 421.7h4.6M252.2 421.7h4.6M257.9 421.7h4.7M263.8 421.7h4.6M269.6 421.7h4.6M275.3 421.7h4.7M281.1 421.7h4.7M287 421.7h4.6M292.7 421.7h4.7"/>
<path d="M298.5 421.7h4.6M304.3 421.7h4.6M310.1 421.7h4.7M315.9 421.7h4.6M321.7 421.7h4.6M327.5 421.7h4.6M333.3 421.7h4.6M339.1 421.7h4.6M344.9 421.7h4.6M350.6 421.7h4.7M354 437.8h1.9M354 434.6h1.9"/>
<path d="M354 434.3v1.2M354 436.8v1.3M356.5 421.7h2.3M356.9 437.8h3.8M356.9 434.6h3.8M358.8 429.8v2h1.1M358.8 421.7v2M358.8 424.7v4.1M359.3 421.4l-.5 .3M359.8 421.2h1.1M361.4 421.4l.5 .3M361.6 437.8h3.8"/>
<path d="M361.6 434.6h3.8M361.9 429.8v2h-1M361.9 421.7v2M361.9 424.7v4.1M361.9 421.7h1.6M365.1 421.7h1.6M366.4 437.8h1.9M366.4 434.6h1.9M366.7 421.7l.5 .5M367.8 422.7l.5 .6M498.5 435.7h2.4M502 435.7h4.7"/>
<path d="M505.3 439.9v.8M507.9 435.7h4.7M513.8 435.7h4.7M519.6 435.7h4.7M522.4 422.6v4.6M522.4 428.4v4.7M522.4 434.2v4.7M525.5 435.7h4.7M526.8 428.6v4.3M526.8 433.9v4.2M526.8 439.2v4.2M528.4 437.3l-.1 .5a2.17 2.17 0 0 0 2.2 2.7"/>
<path d="M529 436.3a4.5 4.5 0 0 1 4.3 .1M529.4 425.4h-2.6v2.1M530.7 425.4h5.3M531.4 435.7h4.7M534.4 436.8l2.2 .5 2.3-.5M535.1 429.6v2.2h1M535.1 421.1v2.2M535.1 424.3v4.3M536.1 439l-4.4 1.4M537.2 439l4.4 1.4M537.2 435.7h4.7M537.3 425.4h5.2"/>
<path d="M538.2 429.6v2.2h-1.1M538.2 421.1v2.2M538.2 424.3v4.3M543.1 435.7h4.7M543.9 425.4h2.6v2.1M544.3 436.3a4.5 4.5 0 0 0-4.4 .1M544.9 437.3l.1 .5a2.17 2.17 0 0 1-2.3 2.7M546.5 428.6v4.3M546.5 433.9v4.2M546.5 439.2v4.2M549 435.7h4.7M550.9 422.6v4.6"/>
<path d="M550.9 428.4v4.7M550.9 434.2v4.7M554.8 435.7h4.7M560.7 435.7h4.6M566.5 435.7h4.7M572.4 435.7h2.3M162.9 442.7v4.8M162.9 448.7v4.9M162.9 454.8v2.4M182.6 444.5v4.3M182.6 449.8v4.2M182.6 455.1v2.1"/>
<path d="M212.1 440.1v4.6M212.1 445.9v4.6M212.1 451.7v3.4M212.1 456.1v1.1M219.7 440.1v4.6M219.7 445.9v4.6M219.7 451.7v3.4M219.7 456.1v1.1M354 452.4h1.9M354 449.3h1.9M354 448.9v1.3M354 451.5v1.3"/>
<path d="M356.9 452.4h3.8M356.9 449.3h3.8M361.6 452.4h3.8M361.6 449.3h3.8M366.4 452.4h1.9M366.4 449.3h1.9M498.5 440.5h2.4M498.5 442h2.8M498.5 440.1h2.8M502 440.5h4.7M502.6 440.1h2.7l.2 .3M505.3 441.5v.8"/>
<path d="M505.5 441.7l-.2 .3h-2.7M505.8 440.8v.6M507.9 440.5h4.7M513.8 440.5h4.7M519.6 440.5h4.7M520.8 456.8l-1.6 .4M522.4 451.7a5.3 5.3 0 0 1-.5 3.9M522.4 440.1v4.6M522.4 445.9v4.6M525.5 440.5h4.7M526.8 444.5v4.3M526.8 449.8v4.2"/>
<path d="M526.8 455.1v2.1M531.4 440.5h4.7M537.2 440.5h4.7M543.1 440.5h4.7M546.5 444.5v4.3M546.5 449.8v4.2M546.5 455.1v2.1M549 440.5h4.7M550.9 451.7a5.3 5.3 0 0 0 .5 3.9M550.9 440.1v4.6M550.9 445.9v4.6M552.5 456.8l1.6 .4"/>
<path d="M554.8 440.5h4.7M560.7 440.5h4.6M566.5 440.5h4.7M572.4 440.5h2.3"/>
</g>
<!-- layer: Visible Narrow (ANSI) -->
<path d="M646.4 135.8l-5.4 3.1M648.6 139.6l-3.1 1.9M671.1 150l-5.4 3.1" fill="none" stroke="#000" stroke-width=".4"/>
<path d="M646.4 135.8l1.7 1.9 .5 1.9M671.1 150l-1.6-.1-4.8 2.7" fill="none" stroke="#000" stroke-width=".51"/>
<!-- layer: Border (ANSI) -->
<g fill="none" stroke="#000" stroke-width=".7">
<path d="M431.8 15.2v10.2l-2.9-5.1h5.8l-2.9 5.1M12.7 25.4h838.2v508h-838.2zM107.9 21.3v4.1M215.9 21.3v4.1M323.8 21.3v4.1M539.8 21.3v4.1M647.7 21.3v4.1M755.6 21.3v4.1M8.6 139.7h4.1M850.9 139.7h4.1M2.5 279.4h10.2l-5.1-2.9v5.8l5.1-2.9M850.9 279.4l5.1 2.9v-5.8l-5.1 2.9h10.2"/>
<path d="M8.6 419.1h4.1M850.9 419.1h4.1M107.9 533.4v4.1M215.9 533.4v4.1M323.8 533.4v4.1M431.8 533.4l2.9 5.1h-5.8l2.9-5.1v10.2M539.8 533.4v4.1M647.7 533.4v4.1M755.6 533.4v4.1"/>
</g>
<!-- layer: Title (ANSI) -->
<path d="M723.9 469.9h127v-8.8h-69.9v8.8M826.3 461.1v8.8h24.6v63.5h-127" fill="none" stroke="#000" stroke-width=".51"/>
<path d="M723.9 469.9v63.5M698.5 488.9h.8M723.9 485.6h127M723.9 514.3h127M736.6 514.3v12.7M762 514.3v12.7M838.2 514.3v12.7M723.9 527h127M752.3 527v6.4M800.1 527v6.4" fill="none" stroke="#000" stroke-width=".4"/>
<!-- layer: Dimension (ANSI) -->
<g fill="none" stroke="#000" stroke-width=".4">
<path d="M212.1 88.2l2.5-.4v.9zM212.1 88.2h10.7M212.1 85v35.6M217.2 87.8l2.5 .4-2.5 .5zM219.7 85v35.6M64.9 138.8l4.9 .7M67.4 138.6l2.4 .9-2.5 .1zM69.8 139.5l4.8 .6h-16.5M69.8 139.5l3.2 .4M221.3 125.4h7.2M228.7 125.4h37.9M266.8 125.4h79.1"/>
<path d="M346.2 125.4h76.2M419.2 125.4l.5 2.5h-1zM419.2 125.4v13.5M221.3 154h7.2M228.7 154h37.9M266.8 154h79.1M346.2 154h76.2M418.7 151.5h1l-.5 2.5zM419.2 143.6v10.4M63.5 353l2.5-.5v1zM63.5 353h146.4M63.5 349.8v29.6"/>
<path d="M221.9 353h146.4M365.8 352.5l2.5 .5-2.5 .5zM368.3 349.8v29.6M498.5 359l2.5-.5v1zM498.5 359h33.2M498.5 355.9v23.5M541.5 359h33.2M572.3 358.5l2.4 .5-2.4 .5zM574.7 355.9v23.5M576.3 381h23.6M596.8 381l.4 2.5h-.9zM596.8 381v35.7"/>
<path d="M596.8 421.5v35.7M576.3 457.2h23.6M596.3 454.7h.9l-.4 2.5z"/>
</g>
<g fill="#000" stroke="#000" stroke-width=".4">
<path d="M212.1 88.2l2.5-.4zM212.1 88.2l2.5-.4v.9zM217.2 88.7l2.5-.5zM217.2 87.8l2.5 .4-2.5 .5zM67.3 139.6l2.5-.1zM67.4 138.6l2.4 .9-2.5 .1zM419.2 125.4l.5 2.5zM419.2 125.4l.5 2.5h-1zM418.7 151.5l.5 2.5zM418.7 151.5h1l-.5 2.5zM63.5 353l2.5-.5zM63.5 353l2.5-.5v1z"/>
<path d="M365.8 353.5l2.5-.5zM365.8 352.5l2.5 .5-2.5 .5zM498.5 359l2.5-.5zM498.5 359l2.5-.5v1zM572.3 359.5l2.4-.5zM572.3 358.5l2.4 .5-2.4 .5zM596.8 381l.4 2.5zM596.8 381l.4 2.5h-.9zM596.3 454.7l.5 2.5zM596.3 454.7h.9l-.4 2.5z"/>
</g>
<!-- layer: Symbol (ANSI) -->
<g fill="none" stroke="#000" stroke-width=".4">
<path d="M384.4 109.2h-3.1l-33.8 19.7M347.5 128.9l1.9-1.7 .5 .9zM367.5 136.3l2.1-1.4 .4 1zM379.2 132.8h-2.5l-9.2 3.5M175.1 149.2l1.1 2.4-1 .2zM175.1 149.2l11.3 45.3h3M347.2 150.9l2 1.4-.6 .7zM347.2 150.9l38.6 40.6h3M361.2 141l1.7 1.9-.9 .5zM361.2 141l14.6 24.5h3M530 419.4l2.5 .1-2.4 .9zM532.5 419.5l-48.8 5.6h-4"/>
<path d="M169.2 436.2l4.1 5.6M170.2 438.5l.9-.5 1 2.2zM532.6 436.9l2.5-.3-2.2 1.2zM535.1 436.6l-48.8 14.4h-3M165.5 440.5l.9 2.4-1 .1zM165.5 440.5l6.3 38.4h3M172.1 440.2l19.7 27h3M536.4 452.4l.2 2.6-.9-.1zM536.4 452.4l-1.4 12.9h-3.1"/>
</g>
<g fill="#000" stroke="#000" stroke-width=".4">
<path d="M347.5 128.9l1.9-1.7zM347.5 128.9l1.9-1.7 .5 .9zM367.5 136.3l2.1-1.4zM367.5 136.3l2.1-1.4 .4 1zM175.1 149.2l1.1 2.4zM175.1 149.2l1.1 2.4-1 .2zM347.2 150.9l2 1.4zM347.2 150.9l2 1.4-.6 .7zM361.2 141l1.7 1.9zM361.2 141l1.7 1.9-.9 .5zM170.2 438.5l1.9 1.7zM170.2 438.5l.9-.5 1 2.2z"/>
<path d="M530.1 420.4l2.4-.9zM530 419.4l2.5 .1-2.4 .9zM532.9 437.8l2.2-1.2zM532.6 436.9l2.5-.3-2.2 1.2zM165.5 440.5l.9 2.4zM165.5 440.5l.9 2.4-1 .1zM536.4 452.4l.2 2.6zM536.4 452.4l.2 2.6-.9-.1z"/>
</g>
<!-- layer: Centerline (ANSI) -->
<g fill="none" stroke="#000" stroke-width=".4">
<path d="M165.1 98.4v14.8M203.2 98.4v14.8M228.6 98.4v14.8M266.7 98.4v14.8M165.1 116.1v4M203.2 116.1v4M228.6 116.1v4M266.7 116.1v4M165.1 123.1v11.6M165.1 137.7v4M203.2 123.1v11.6M203.2 137.7v4"/>
<path d="M228.6 123.1v11.6M228.6 137.7v4M266.7 123.1v11.6M266.7 137.7v4M350.8 139.7h5.4M359.2 139.7h4M366.1 139.7h5.4M165.1 144.7v11.6M165.1 159.3v4M203.2 144.7v11.6M203.2 159.3v4M228.6 144.7v11.6"/>
<path d="M228.6 159.3v4M266.7 144.7v11.6M266.7 159.3v4M165.1 166.2v14.8M172.7 167.2v13.8M203.2 166.2v14.8M228.6 166.2v14.8M266.7 166.2v14.8M71.4 377.8v13.5M346.1 377.8v5.4M360.4 377.8v13.5M526.7 377.8v5.4"/>
<path d="M546.7 377.8v5.4M71.4 394.3v4M346.1 386.1v4M346.1 393.1v5.4M360.4 394.3v4M526.7 386.1v4M526.7 393.1v5.4M546.7 386.1v4M546.7 393.1v5.4M61.9 419.1h14M71.4 401.3v10.2M71.4 414.5v4"/>
<path d="M78.9 419.1h4M85.9 419.1h10.7M99.6 419.1h4M106.6 419.1h10.8M120.4 419.1h4M127.4 419.1h10.8M141.2 419.1h4M148.2 419.1h10.8M162 419.1h4M169 419.1h10.8M182.8 419.1h4M189.7 419.1h10.8"/>
<path d="M203.5 419.1h4M210.5 419.1h10.8M224.3 419.1h4M231.3 419.1h10.8M245 419.1h4M252 419.1h10.8M265.8 419.1h4M272.8 419.1h10.8M286.6 419.1h4M293.6 419.1h10.8M307.4 419.1h4M314.4 419.1h10.8"/>
<path d="M328.2 419.1h4M335.2 419.1h10.7M348.9 419.1h4M355.9 419.1h14M360.4 401.3v10.2M360.4 414.5v4M495.4 400h14.7M513.1 400h4M520.1 400h11.5M534.7 400h3.9M541.7 400h11.5M556.2 400h4"/>
<path d="M563.2 400h14.7M71.4 421.5v13.5M172.7 422.3v14M172.7 439.4v3.9M350.8 436.2h5.4M359.2 436.2h4M360.4 421.5v13.5M366.1 436.2h5.4M495.4 438.1h14.7M513.1 438.1h4M520.1 438.1h11.5M534.7 438.1h3.9"/>
<path d="M536.6 422.3v14M536.6 439.4v3.9M541.7 438.1h11.5M556.2 438.1h4M563.2 438.1h14.7M172.7 446.3v14.1M350.8 450.8h5.4M359.2 450.8h4M366.1 450.8h5.4M495.4 441.1h13.7M536.6 446.3v14.1"/>
</g>
<!-- layer: Center Mark (ANSI) -->
<g fill="none" stroke="#000" stroke-width=".4">
<path d="M68.3 139.7h6.3M71.4 136.5v6.4M159.7 139.7h6.9M169.5 139.7h6.4M172.7 126.7v6.8M172.7 136.5v6.4M178.9 139.7h6.8M342.9 129.7h6.3M346.1 126.5v6.3M357.2 139.7h6.3M360.4 136.5v6.4M172.7 145.9v6.8"/>
<path d="M342.9 149.7h6.3M346.1 146.5v6.3M165.1 396.9v6.3M203.2 396.9v6.3M228.6 396.9v6.3M266.7 396.9v6.3M161.9 400h6.4M200 400h6.4M225.4 400h6.4M263.5 400h6.4M533.5 419.1h6.3M536.6 415.9v6.4"/>
<path d="M161.9 438.1h6.4M165.1 435v6.3M172.7 437.9v6.3M200 438.1h6.4M203.2 435v6.3M225.4 438.1h6.4M228.6 435v6.3M263.5 438.1h6.4M266.7 435v6.3M533.5 436.2h6.3M536.6 433v6.4M169.5 441.1h6.4"/>
<path d="M533.5 450.8h6.3M536.6 447.7v6.3"/>
</g>
<g font-size="6.3">
<text x="27.4" y="495.4">2. REFER TO MEMO FOR STANDARD TOLERANCING</text>
<text x="724.7" y="503.4">BLOCK</text>
<text x="27.4" y="510.5">1. UNLESS OTHERWISE SPECIFIED US CUSTOMARY UNITS</text>
<text x="27.4" y="525.6">NOTES:</text>
<text x="728.1" y="524.9">D</text>
<text x="762.8" y="526.2">TSSD-10</text>
</g>
<g font-size="4.4">
<text x="781.8" y="469">Andy Perez</text>
<text x="826.3" y="469.2">11/21/2017</text>
<text x="743.9" y="479.4">TREE HUGGER TREE STAND SAFETY DEVICE</text>
<text x="842.4" y="524.2">IR</text>
</g>
<g font-size="4.2">
<text x="52.8" y="24.4">8</text>
<text x="160.8" y="24.4">7</text>
<text x="268.7" y="24.4">6</text>
<text x="376.7" y="24.4">5</text>
<text x="484.6" y="24.4">4</text>
<text x="592.6" y="24.4">3</text>
<text x="700.5" y="24.4">2</text>
<text x="808.5" y="24.4">1</text>
<text x="8.8" y="71.4">D</text>
<text x="852" y="71.4">D</text>
<text x="223.6" y="89.7">.60</text>
<text x="380" y="134.3">.13 X 45° Chamfer</text>
<text x="415.2" y="142.7">2.25</text>
<text x="8.9" y="211.1">C</text>
<text x="852.2" y="211.1">C</text>
<text x="9" y="350.8">B</text>
<text x="852.2" y="350.8">B</text>
<text x="210.7" y="354.5">24.00</text>
<text x="532.6" y="360.6">6.00</text>
<text x="592.7" y="420.6">6.00</text>
<text x="195.6" y="468.7">10-32 UNF - 2B</text>
<text x="8.9" y="490.5">A</text>
<text x="852.2" y="490.5">A</text>
<text x="742.8" y="532">1 / 2</text>
<text x="812.4" y="532.6">1</text>
<text x="823" y="532.6">1</text>
<text x="52.8" y="537.5">8</text>
<text x="160.8" y="537.5">7</text>
<text x="268.7" y="537.5">6</text>
<text x="376.7" y="537.5">5</text>
<text x="484.6" y="537.5">4</text>
<text x="592.6" y="537.5">3</text>
<text x="700.5" y="537.5">2</text>
<text x="808.5" y="537.5">1</text>
</g>
<g font-size="4">
<text x="385.1" y="110.7">⌀.25 ↧ 1.13</text>
<text x="48.1" y="141.6">⌀.25</text>
<text x="379.6" y="167.1">⌀.25 ↧ 4.00</text>
<text x="190.1" y="196">⌀1.55 ↧ 2.50</text>
<text x="389.6" y="193">⌀.25 ↧ 1.13</text>
<text x="457.7" y="426.6">⌀.41 THRU</text>
<text x="458.9" y="452.5">⌀.25 ↧ 1.13</text>
<text x="507.6" y="466.9">⌀.25 ↧ 1.13</text>
<text x="175.5" y="480.4">⌀.38 THRU</text>
</g>
<g font-size="3.5">
<text x="781.8" y="464.4">DRAWN BY:</text>
<text x="724.7" y="488.9">TITLE</text>
<text x="726.7" y="517.7">SIZE</text>
<text x="762.8" y="517.7">DWG NO</text>
<text x="841.4" y="517.7">REV</text>
<text x="724.7" y="530.4">SCALE</text>
<text x="800.9" y="532.6">SHEET</text>
<text x="817.4" y="532.6">OF</text>
</g>
</svg>
